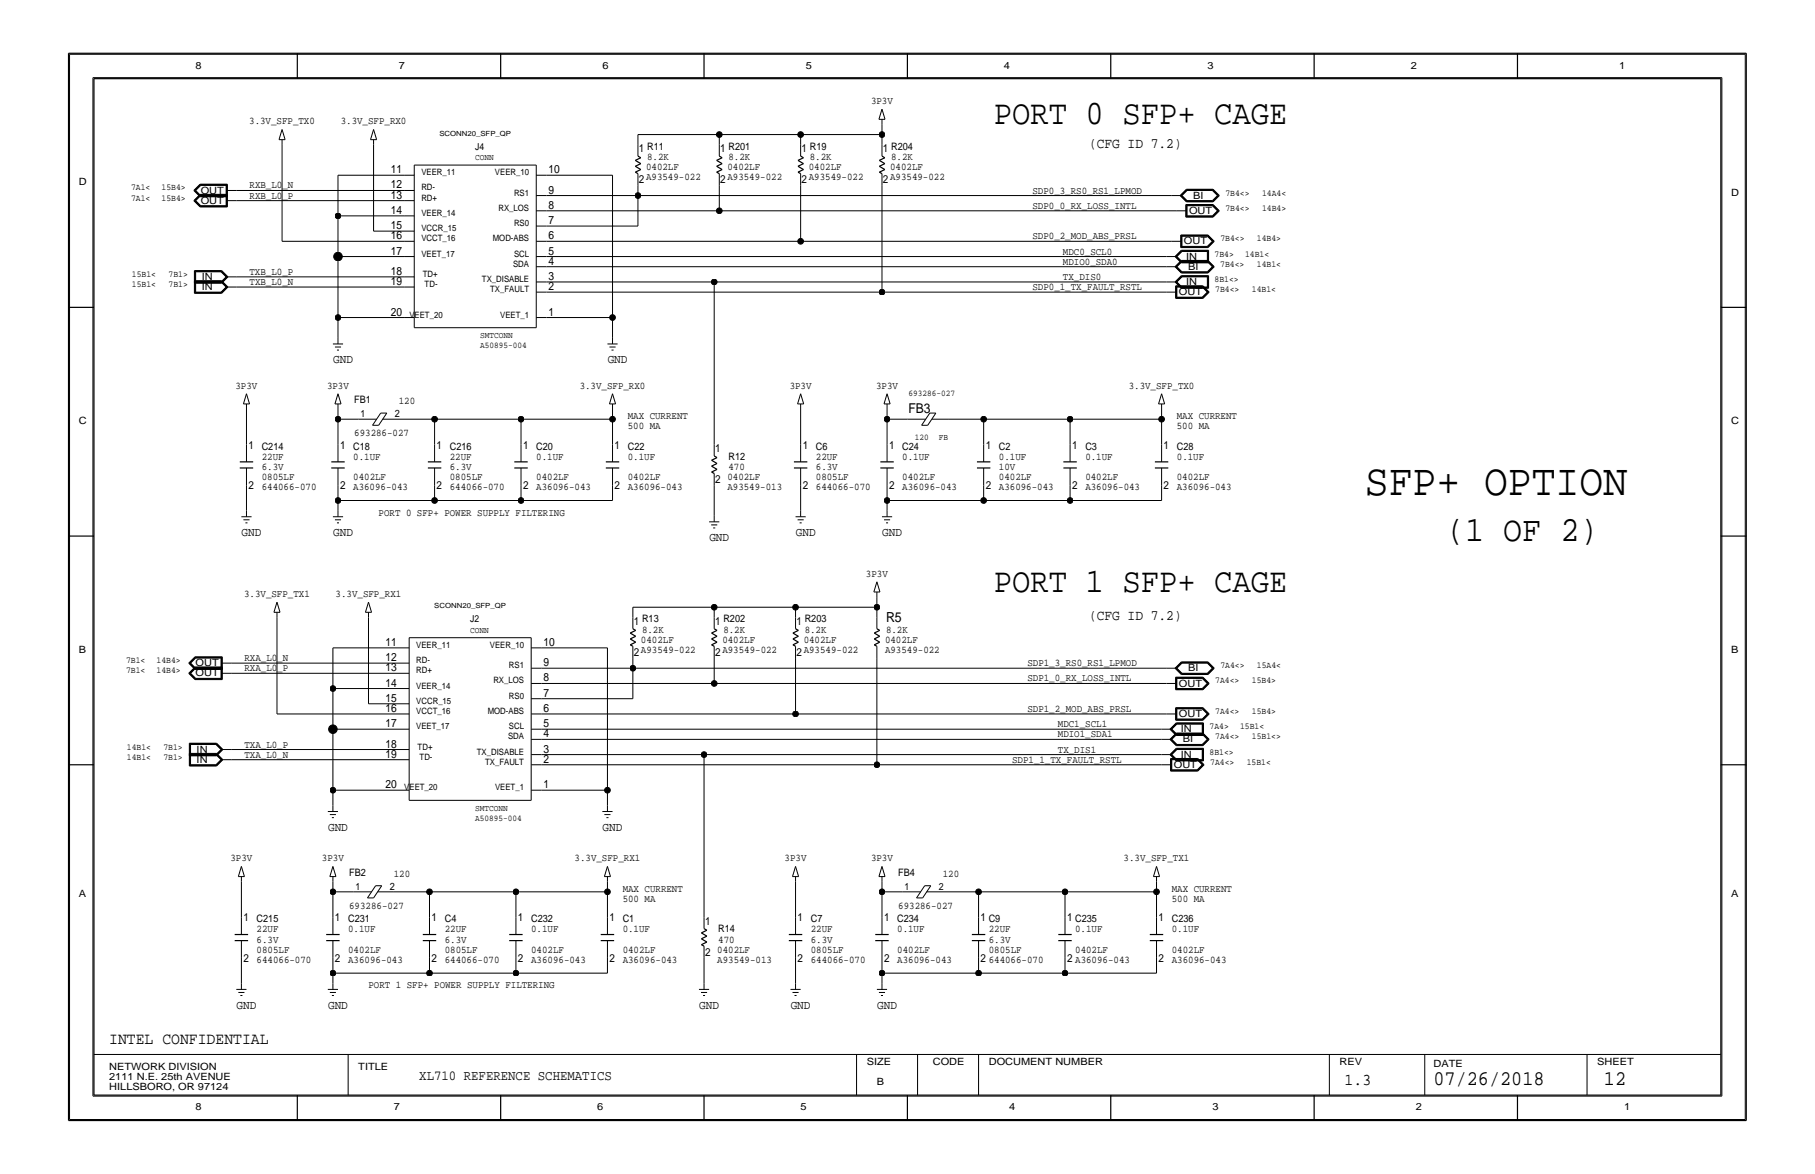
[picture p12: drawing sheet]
<svg xmlns="http://www.w3.org/2000/svg" width="432mm" height="279mm" viewBox="0 0 432 279" stroke-linecap="round" stroke-linejoin="round" font-family="sans-serif">
<g fill="none" stroke="#000" stroke-width=".24">
<path d="M16.5 12.9v253.5zM16.5 12.9h398.7zM22.1 18.5v242.4zM22.1 18.5h387.5zM409.6 18.5v242.4zM415.2 12.9v253.5zM66.4 33.2h1.4zM67.1 30.8l-.7 2.4zM67.1 34.4v23zM67.1 30.8l.7 2.4zM67.1 33.2v1.2zM88.2 33.2h1.4z"/>
<path d="M88.9 30.8l-.7 2.4zM88.9 34.4v20.6zM88.9 30.8l.7 2.4zM88.9 33.2v1.2zM98.6 39.3v38.7zM98.6 39.3h29zM127.6 39.3v38.7zM151.8 32v2.4zM151.8 32h19.3zM151.8 34.4v2.8zM171.1 32h19.4zM171.1 32v2.4z"/>
<path d="M171.1 34.4v2.8zM190.5 32h19.3zM190.5 32v2.4zM190.5 34.4v2.8zM209.1 28.4h1.5zM209.8 26l-.7 2.4zM209.8 29.6v2.4zM209.8 32v2.4zM209.8 26l.8 2.4zM209.8 28.4v1.2zM209.8 34.4v2.8zM46.1 47.8l1.5-1.5z"/>
<path d="M46.1 45.3l1.5-1.5zM46.1 47.8l1.5 1.5zM46.1 45.3l1.5 1.5zM46.3 47.8l1.4-1.5zM46.3 45.3l1.4-1.4zM46.3 47.8l1.4 1.4zM46.3 45.3l1.4 1.4zM46.4 47.8l1.3 1.3zM46.4 45.3l1.3 1.3zM46.4 47.8l1.3-1.4zM46.4 45.3l1.3-1.3zM46.5 47.8l1.3 1.2z"/>
<path d="M46.5 45.3l1.3 1.2zM46.5 47.8l1.3-1.3zM46.5 45.3l1.3-1.2zM47.6 46.3h6.5zM47.6 43.8h6.5zM47.6 49.3h6.5zM47.6 46.8h6.5zM47.7 49.2h6.3zM47.7 46.7h6.3zM47.7 46.3h6.3zM47.7 43.9h6.3zM47.7 46.4h6.2z"/>
<path d="M47.7 44h6.2zM47.7 49.1h6.2zM47.7 46.6h6.2zM47.8 49h6zM47.8 46.5h6zM47.8 44.1h6zM53.8 46.5v2.5zM53.8 44.1v2.4zM53.8 47.8h2.4zM53.8 45.3h2.4zM53.9 46.4v2.7zM53.9 44v2.6z"/>
<path d="M54 46.3v2.9zM54 43.9v2.8zM54.1 46.3v3zM54.1 43.8v3zM56.2 47.8h39.9zM56.2 45.3h39.9zM67.1 57.4h29zM80.4 41.7h15.7zM80.4 41.7v9.7zM80.4 51.4v9.7zM80.4 51.4h15.7zM88.9 55h7.2z"/>
<path d="M96.1 41.7h2.5zM96.1 45.3h2.5zM96.1 47.8h2.5zM96.1 51.4h2.5zM96.1 55h2.5zM96.1 57.4h2.5zM127.6 50.2h2.4zM127.6 46.5h2.4zM127.6 41.7h2.4zM127.6 53.8h2.4zM127.6 57.4h2.4zM130 57.4h60.5z"/>
<path d="M130 50.2h41.1zM130 46.5h21.8zM130 53.8h21.8zM130 41.7h15.7zM145.7 41.7v33.9zM151.8 46.5h127zM151.8 44.1v2.4zM151.8 46.5v7.3zM151.8 41.3v2.8zM171.1 44.1v6.1zM171.1 41.3v2.8zM171.1 50.2h108.9z"/>
<path d="M190.5 57.4h88.3zM190.5 44.1v13.3zM190.5 41.3v2.8zM209.8 44.1v25.4zM209.8 41.3v2.8zM278.8 46.5h2.4zM278.8 57.4h2.4zM280 50.2h2.4zM280.8 46.5l1.5-1.5zM280.8 46.5l1.5 1.5zM280.9 46.5l1.4-1.4zM280.9 58.9h6.5z"/>
<path d="M280.9 55.9v3zM280.9 46.5l1.4 1.4zM280.9 55.9h6.5zM281 56h6.3zM281 56v2.8zM281 58.8h6.3zM281 46.5l1.4 1.3zM281 46.5l1.4-1.3zM281 59.6h6.5zM281.1 59.7h6.3zM281.1 56.1v2.6zM281.1 58.7h6.2z"/>
<path d="M281.1 56.1h6.2zM281.1 59.8h6.2zM281.2 46.5l1.2 1.3zM281.2 56.2h6zM281.2 46.5l1.2-1.2zM281.2 59.8h6zM281.2 56.2v2.4zM281.2 58.6h6zM282.1 51.7h6.5zM282.1 48.7v3zM282.1 48.7h6.5zM282.2 48.8h6.3z"/>
<path d="M282.2 48.8v2.8zM282.2 51.6h6.3zM282.3 45h6.3zM282.3 48h6.3zM282.3 47.9h6.2zM282.3 48.9v2.6zM282.3 51.5h6.2zM282.3 48.9h6.2zM282.3 45.1h6.2zM282.4 47.8h6.1zM282.4 45.2h6.1zM282.4 45.3h6z"/>
<path d="M282.4 49h6zM282.4 47.8h6zM282.4 49v2.4zM282.4 51.4h6zM287.2 56.2l1.2 1.2zM287.2 59.8v2.5zM287.2 58.6l1.2-1.2zM287.3 56.1l1.3 1.3zM287.3 58.7l1.3-1.3zM287.3 59.8v2.6zM287.3 58.8l1.4-1.4zM287.3 56l1.4 1.4z"/>
<path d="M287.4 58.9l1.5-1.5zM287.4 55.9l1.5 1.5zM287.4 59.7v2.8zM287.5 59.6v3zM288.4 45.3l1.3 1.2zM288.4 49l1.3 1.2zM288.4 47.8l1.3-1.3zM288.4 51.4l1.3-1.2zM288.5 45.2l1.3 1.3zM288.5 48.9l1.3 1.3zM288.5 47.8l1.3-1.3zM288.5 51.5l1.3-1.3z"/>
<path d="M288.5 47.9l1.4-1.4zM288.5 51.6l1.4-1.4zM288.5 45.1l1.4 1.4zM288.5 48.8l1.4 1.4zM288.6 48l1.5-1.5zM288.6 51.7l1.5-1.5zM288.6 45l1.5 1.5zM288.6 48.7l1.5 1.5zM46.3 66.8v3zM46.3 69.8h6.4zM46.3 64.4v3zM46.3 67.4h6.4z"/>
<path d="M46.3 66.8h6.4zM46.3 64.4h6.4zM46.3 66.9h6.4zM46.3 64.5h6.4zM46.3 66.9v2.8zM46.3 69.7h6.4zM46.3 64.5v2.8zM46.3 67.3h6.4zM46.4 67v2.6zM46.4 69.6h6.2zM46.4 64.6v2.6zM46.4 67.2h6.2z"/>
<path d="M46.4 67h6.2zM46.4 64.6h6.2zM46.5 67.1h6.1zM46.5 64.7h6.1zM46.5 67.1v2.4zM46.5 69.5h6.1zM46.5 64.7v2.4zM52.6 67.1l1.2 1.2zM52.6 64.7l1.2 1.2zM52.6 69.5l1.2-1.2zM52.6 67.1l1.2-1.2zM52.6 67l1.3 1.3z"/>
<path d="M52.6 64.6l1.3 1.3zM52.6 69.6l1.3-1.3zM52.6 67.2l1.3-1.3zM52.7 66.9l1.4 1.4zM52.7 64.5l1.4 1.4zM52.7 69.8l1.5-1.5zM52.7 67.4l1.5-1.5zM52.7 66.8l1.5 1.5zM52.7 64.4l1.5 1.5zM53.8 68.3h2.4zM53.8 65.9h2.4zM54.1 68.3l-1.4 1.4z"/>
<path d="M54.1 65.9l-1.4 1.4zM56.2 65.9h39.9zM56.2 68.3h39.9zM80.4 61.1v14.5zM80.4 75.6h15.7zM80.4 75.6v4.8zM80.4 61.1h15.7zM96.1 61.1h2.5zM96.1 65.9h2.5zM96.1 68.3h2.5zM96.1 75.6h2.5zM98.6 78h29z"/>
<path d="M127.6 61.1h2.4zM127.6 63.5h2.4zM127.6 67.1h2.4zM127.6 69.5h2.4zM127.6 75.6h2.4zM130 63.5h147.6zM130 67.1h39.9zM130 61.1h147.6zM130 69.5h79.8zM130 75.6h15.7zM145.7 75.6v4.8zM169.9 67.1h107.7z"/>
<path d="M169.9 67.1v38.7zM209.8 69.5h67.8zM277.6 69.5h2.4zM277.6 63.5h2.4zM277.6 61.1h2.4zM277.6 67.1h2.4zM279.5 63.5l1.5-1.5zM279.5 61.1l1.5-1.5zM279.5 67.1l1.5-1.5zM279.5 63.5l1.5 1.5zM279.5 61.1l1.5 1.5zM279.5 67.1l1.5 1.5z"/>
<path d="M279.7 71h6.5zM279.7 68v3zM279.7 63.5l1.4-1.4zM279.7 61.1l1.4-1.4zM279.7 67.1l1.4-1.4zM279.7 63.5l1.4 1.4zM279.7 61.1l1.4 1.4zM279.7 67.1l1.4 1.4zM279.7 68h6.5zM279.8 68.1h6.3zM279.8 68.1v2.8zM279.8 70.9h6.3z"/>
<path d="M279.8 63.5l1.3 1.3zM279.8 61.1l1.3 1.3zM279.8 67.1l1.3 1.3zM279.8 63.5l1.3-1.3zM279.8 61.1l1.3-1.3zM279.8 67.1l1.3-1.3zM279.9 68.2v2.6zM279.9 70.8h6.2zM279.9 68.2h6.2zM280 63.5l1.2 1.2zM280 61.1l1.2 1.2zM280 67.1l1.2 1.2z"/>
<path d="M280 68.3h6zM280 68.3v2.4zM280 70.7h6zM280 63.5l1.2-1.2zM280 61.1l1.2-1.3zM280 67.1l1.2-1.2zM281 62h6.4zM281 65h6.4zM281 65.6h6.5zM281 62.6h6.5zM281 68.6h6.5zM281.1 62.5h6.3z"/>
<path d="M281.1 68.5h6.3zM281.1 64.9h6.2zM281.1 65.7h6.3zM281.1 62.1h6.2zM281.1 64.8h6.2zM281.1 65.8h6.2zM281.1 62.2h6.2zM281.1 62.4h6.2zM281.1 68.4h6.2zM281.2 62.3h6zM281.2 68.3h6zM281.2 64.7h6z"/>
<path d="M281.2 65.9h6zM286 68.3l1.2 1.2zM286 70.7l1.2-1.2zM286.1 68.2l1.3 1.3zM286.1 70.8l1.3-1.3zM286.1 70.9l1.4-1.4zM286.1 68.1l1.4 1.4zM286.2 71l1.5-1.5zM286.2 68l1.5 1.5zM287.2 62.3l1.2 1.2zM287.2 64.7l1.2-1.2zM287.2 65.9v2.4z"/>
<path d="M287.3 62.2l1.3 1.3zM287.3 64.8l1.3-1.3zM287.3 64.9l1.4-1.4zM287.3 65.8v2.6zM287.3 62.1l1.4 1.4zM287.4 65l1.5-1.5zM287.4 62l1.5 1.5zM287.4 65.7v2.8zM287.5 65.6v3zM57.9 96.1h1.5zM58.6 93.7l-.7 2.4zM58.6 97.3v8.5z"/>
<path d="M58.6 93.7l.8 2.4zM58.6 96.1v1.2zM79.2 81.9h2.4zM79.7 82.6h1.4zM79.7 96.1h1.4zM80.2 83.3h.5zM80.4 93.7l-.7 2.4zM80.4 99.8v6zM80.4 97.3v2.5zM80.4 99.8h4.8zM80.4 80.4v1.5zM80.4 93.7l.7 2.4z"/>
<path d="M80.4 96.1v1.2zM85.2 99.8h4.4zM90.6 98.3h1.4zM90.6 98.3l-2 2.9zM91.1 99.8h3.8zM92 98.3l-1.9 2.9zM94.9 99.8h8.5zM103.4 99.8h20.6zM103.4 99.8v6zM124 99.8v6zM124 99.8h21.7zM144.5 81.9h2.4z"/>
<path d="M145 82.6h1.4zM145 96.1h1.4zM145.5 83.3h.5zM145.7 93.7l-.7 2.4zM145.7 97.3v2.5zM145.7 99.8v6zM145.7 80.4v1.5zM145.7 93.7l.7 2.4zM145.7 96.1v1.2zM189.8 96.1h1.4zM190.5 93.7l-.7 2.4zM190.5 97.3v8.5z"/>
<path d="M190.5 93.7l.7 2.4zM190.5 96.1v1.2zM210.3 96.1h1.5zM211 93.7l-.7 2.4zM211 99.8v6zM211 97.3v2.5zM211 99.8h4.9zM211 93.7l.8 2.4zM211 96.1v1.2zM215.9 99.8h4.3zM221.2 98.3h1.4zM221.2 98.3l-1.9 2.9z"/>
<path d="M221.7 99.8h3.9zM222.6 98.3l-1.9 2.9zM225.6 99.8h8.4zM234 99.8h20.6zM234 99.8v6zM254.6 99.8v6zM254.6 99.8h21.8zM275.6 96.1h1.5zM276.4 93.7l-.8 2.4zM276.4 99.8v6zM276.4 97.3v2.5zM276.4 93.7l.7 2.4z"/>
<path d="M276.4 96.1v1.2zM58.6 115.5v6zM58.6 111.4v4.1zM58.6 105.8v4.1zM80.4 119.1h23zM80.4 115.5v3.6zM80.4 119.1v2.4zM80.4 111.4v4.1zM80.4 105.8v4.1zM88.6 101.2h1.5zM103.4 119.1h20.6zM103.4 115.5v3.6z"/>
<path d="M103.4 111.4v4.1zM103.4 105.8v4.1zM124 115.5v3.6zM124 111.4v4.1zM124 105.8v4.1zM124 119.1h21.7zM145.7 115.5v3.6zM145.7 111.4v4.1zM145.7 105.8v4.1zM169.9 115.5v7.2zM169.9 112.7v2.8zM169.9 105.8v2.7z"/>
<path d="M190.5 115.5v6zM190.5 111.4v4.1zM190.5 105.8v4.1zM211 119.1h23zM211 115.5v3.6zM211 119.1v2.4zM211 111.4v4.1zM211 105.8v4.1zM219.3 101.2h1.4zM234 119.1h20.6zM234 115.5v3.6zM234 111.4v4.1z"/>
<path d="M234 105.8v4.1zM254.6 115.5v3.6zM254.6 111.4v4.1zM254.6 105.8v4.1zM254.6 119.1h21.8zM276.4 115.5v3.6zM276.4 111.4v4.1zM276.4 105.8v4.1zM57.4 123h2.4zM57.9 123.7h1.5zM58.4 124.4h.5zM58.6 121.5v1.5z"/>
<path d="M79.2 123h2.4zM79.7 123.7h1.4zM80.2 124.4h.5zM80.4 121.5v1.5zM168.7 124.2h2.4zM169.2 124.9h1.4zM169.7 125.6h.5zM169.9 122.7v1.5zM189.3 123h2.4zM189.8 123.7h1.4zM190.2 124.4h.5zM190.5 121.5v1.5z"/>
<path d="M208.6 138.5l-.7 2.4zM208.6 138.5l.7 2.4zM209.8 123h2.4zM210.3 123.7h1.5zM210.8 124.4h.5zM211 121.5v1.5zM44.9 157.8l1.5-1.5zM44.9 157.8l1.5 1.5zM45 157.8l1.4 1.4zM45.2 157.8l1.3 1.3zM45.2 157.8l1.3-1.3zM45.3 157.8l1.2 1.2z"/>
<path d="M45.3 157.8l1.2-1.2zM46.4 158.7h6.5zM46.4 156.3h6.5zM46.4 159.3h6.5zM46.4 159.2h6.4zM46.4 156.4l-1.4 1.4zM46.4 158.8h6.4zM46.4 156.4h6.4zM46.5 158.9h6.2zM46.5 156.5h6.2zM46.5 159.1h6.2zM46.5 159h6.1z"/>
<path d="M46.5 156.6h6.1zM52.6 159v2.4zM52.6 156.6v2.4zM52.6 157.8h2.4zM52.7 158.9v2.6zM52.7 156.5v2.6zM52.8 158.8v2.8zM52.8 156.4v2.8zM52.9 158.7v3zM52.9 156.3v3zM55 157.8h39.9zM65.2 145.7h1.4z"/>
<path d="M65.9 143.3l-.7 2.4zM65.9 146.9v23zM65.9 143.3l.7 2.4zM65.9 145.7v1.2zM79.2 154.2h15.7zM79.2 154.2v9.7zM86.9 145.7h1.5zM87.7 143.3l-.8 2.4zM87.7 146.9v20.6zM87.7 143.3l.7 2.4zM87.7 145.7v1.2zM94.9 154.2h2.4z"/>
<path d="M94.9 157.8h2.4zM97.3 151.8v38.7zM97.3 151.8h29.1zM126.4 151.8v38.7zM126.4 159h2.4zM126.4 154.2h2.4zM128.8 159h21.8zM128.8 154.2h15.7zM144.5 154.2v33.9zM150.6 144.5v2.4zM150.6 144.5h19.3zM150.6 159h127z"/>
<path d="M150.6 156.6v2.4zM150.6 159v7.3zM150.6 153.8v2.8zM150.6 146.9v2.7zM169.9 144.5h19.4zM169.9 144.5v2.4zM169.9 156.6v6.1zM169.9 153.8v2.8zM169.9 146.9v2.7zM189.3 144.5h19.3zM189.3 144.5v2.4zM189.3 156.6v13.3z"/>
<path d="M189.3 153.8v2.8zM189.3 146.9v2.7zM207.9 140.9h1.4zM208.6 144.5v2.4zM208.6 142.1v2.4zM208.6 156.6v25.4zM208.6 153.8v2.8zM208.6 146.9v2.7zM208.6 140.9v1.2zM277.6 159h2.4zM279.5 159l1.5-1.5zM279.5 159l1.5 1.5z"/>
<path d="M279.7 159l1.4-1.4zM279.7 159l1.4 1.4zM279.8 159l1.3 1.3zM279.8 159l1.3-1.3zM280 159l1.2 1.2zM280 159l1.2-1.2zM281 157.5h6.4zM281.1 157.6h6.2zM281.1 157.7h6.2zM281.2 157.8h6zM287.2 157.8l1.2 1.2zM287.3 157.7l1.3 1.3z"/>
<path d="M287.3 157.6l1.4 1.4zM287.4 157.5l1.5 1.5zM44.9 160.2l1.5-1.5zM44.9 160.2l1.5 1.5zM45 176.9v3zM45 179.9h6.5zM45 179.3v3zM45 160.2l1.4-1.4zM45 176.9h6.5zM45 179.3h6.5zM45 160.2l1.4 1.4zM45.1 177h6.4z"/>
<path d="M45.1 179.4h6.4zM45.1 177v2.8zM45.1 179.8h6.4zM45.1 179.4v2.8zM45.2 160.2l1.3 1.3zM45.2 160.2l1.3-1.3zM45.2 177.1v2.6zM45.2 179.7h6.2zM45.2 179.5v2.6zM45.2 177.1h6.2zM45.2 179.5h6.2zM45.3 160.2l1.2 1.2z"/>
<path d="M45.3 177.2h6.1zM45.3 179.6h6.1zM45.3 177.2v2.4zM45.3 179.6v2.4zM45.3 160.2l1.2-1.2zM46.4 161.7h6.5zM46.4 161.6h6.4zM46.5 161.5h6.2zM46.5 161.4h6.1zM51.4 177.2l1.2 1.2zM51.4 179.6l1.2 1.2zM51.4 179.6l1.2-1.2z"/>
<path d="M51.4 177.1l1.3 1.3zM51.4 179.5l1.3 1.3zM51.4 179.7l1.3-1.3zM51.5 179.8l1.4-1.4zM51.5 177l1.4 1.4zM51.5 179.4l1.4 1.4zM51.5 179.9l1.5-1.5zM51.5 176.9l1.5 1.5zM51.5 179.3l1.5 1.5zM52.6 178.4h2.4zM52.6 160.2h2.4zM55 178.4h39.9z"/>
<path d="M55 160.2h39.9zM65.9 169.9h29zM79.2 163.9v9.6zM79.2 173.5v14.6zM79.2 163.9h15.7zM79.2 173.5h15.7zM87.7 167.5h7.2zM94.9 160.2h2.4zM94.9 163.9h2.4zM94.9 167.5h2.4zM94.9 169.9h2.4zM94.9 173.5h2.4z"/>
<path d="M94.9 178.4h2.4zM126.4 162.7h2.4zM126.4 166.3h2.4zM126.4 169.9h2.4zM126.4 173.5h2.4zM126.4 176h2.4zM126.4 179.6h2.4zM128.8 169.9h60.5zM128.8 166.3h21.8zM128.8 162.7h41.1zM128.8 173.5h147.6zM128.8 176h147.6z"/>
<path d="M128.8 179.6h38.7zM167.5 179.6h108.9zM167.5 179.6v38.7zM169.9 162.7h107.7zM189.3 169.9h88.3zM276.4 173.5h2.4zM276.4 176h2.4zM276.4 179.6h2.4zM277.6 162.7h2.4zM277.6 169.9h2.4zM278.3 173.5l1.5-1.5zM278.3 176l1.5-1.5z"/>
<path d="M278.3 179.6l1.5-1.5zM278.3 173.5l1.5 1.5zM278.3 176l1.5 1.5zM278.3 179.6l1.5 1.5zM278.5 173.5l1.4-1.4zM278.5 176l1.4-1.4zM278.5 179.6l1.4-1.4zM278.5 173.5l1.4 1.4zM278.5 176l1.4 1.4zM278.5 179.6l1.4 1.4zM278.6 173.5l1.3 1.3zM278.6 176l1.3 1.3z"/>
<path d="M278.6 179.6l1.3 1.3zM278.6 173.5l1.3-1.3zM278.6 176l1.3-1.3zM278.6 179.6l1.3-1.3zM278.8 173.5l1.2 1.3zM278.8 176l1.2 1.2zM278.8 179.6l1.2 1.2zM278.8 173.5l1.2-1.2zM278.8 176l1.2-1.2zM278.8 179.6l1.2-1.2zM279.7 164.2h6.5zM279.7 161.2v3z"/>
<path d="M279.7 171.4h6.5zM279.7 168.4v3zM279.7 161.2h6.5zM279.7 168.4h6.5zM279.8 161.3h6.3zM279.8 168.5h6.3zM279.8 161.3v2.8zM279.8 164.1h6.3zM279.8 168.5v2.8zM279.8 171.3h6.3zM279.8 174.5h6.4zM279.8 172h6.5z"/>
<path d="M279.8 177.5h6.4zM279.8 178.1h6.5zM279.8 175h6.5zM279.9 174.9h6.3zM279.9 172.1h6.3zM279.9 177.4h6.2zM279.9 178.2h6.3zM279.9 161.4v2.6zM279.9 164h6.2zM279.9 168.6v2.6zM279.9 171.2h6.2zM279.9 161.4h6.2z"/>
<path d="M279.9 168.6h6.2zM279.9 174.6h6.2zM279.9 172.2h6.2zM279.9 177.3h6.2zM279.9 178.3h6.2zM279.9 174.7h6.2zM279.9 174.8h6.2zM280 174.8h6zM280 161.4h6zM280 168.7h6zM280 172.3h6zM280 177.2h6z"/>
<path d="M280 178.4h6zM280 161.4v2.5zM280 163.9h6zM280 168.7v2.4zM280 171.1h6zM281 160.5h6.4zM281.1 160.4h6.2zM281.1 160.3h6.2zM281.2 160.2h6zM286 174.8l1.2 1.2zM286 161.4l1.2 1.3zM286 168.7l1.2 1.2z"/>
<path d="M286 172.3v2.5zM286 177.2l1.2-1.2zM286 178.4v2.4zM286 163.9l1.2-1.2zM286 171.1l1.2-1.2zM286.1 174.7l1.3 1.3zM286.1 161.4l1.3 1.3zM286.1 168.6l1.3 1.3zM286.1 177.3l1.3-1.3zM286.1 164l1.3-1.3zM286.1 171.2l1.3-1.3zM286.1 172.2v2.6z"/>
<path d="M286.1 177.4l1.4-1.4zM286.1 178.3v2.6zM286.1 164.1l1.4-1.4zM286.1 171.3l1.4-1.4zM286.1 174.6l1.4 1.4zM286.1 161.3l1.4 1.4zM286.1 168.5l1.4 1.4zM286.2 177.5l1.5-1.5zM286.2 164.2l1.5-1.5zM286.2 171.4l1.5-1.5zM286.2 174.5l1.5 1.5zM286.2 161.2l1.5 1.5z"/>
<path d="M286.2 168.4l1.5 1.5zM286.2 172.1v2.8zM286.2 178.2v2.8zM286.3 172v3zM286.3 178.1v3zM287.2 160.2l1.2-1.2zM287.3 160.3l1.3-1.3zM287.3 160.4l1.4-1.4zM287.4 160.5l1.5-1.5zM45 182.3h6.5zM45.1 182.2h6.4zM45.2 182.1h6.2z"/>
<path d="M45.3 182h6.1zM51.4 182l1.2-1.2zM51.4 182.1l1.3-1.3zM51.5 182.2l1.4-1.4zM51.5 182.3l1.5-1.5zM52.6 180.8h2.4zM55 180.8h39.9zM78 193.1h2.4zM78.5 193.9h1.4zM79 194.6h.4zM79.2 188.1h15.7zM79.2 188.1v3.6z"/>
<path d="M79.2 191.7v1.4zM94.9 180.8h2.4zM94.9 188.1h2.4zM97.3 190.5h29.1zM126.4 182h2.4zM126.4 188.1h2.4zM128.8 182h79.8zM128.8 188.1h15.7zM143.3 193.1h2.4zM143.8 193.9h1.4zM144.3 194.6h.5zM144.5 188.1v3.6z"/>
<path d="M144.5 191.7v1.4zM208.6 182h67.8zM276.4 182h2.4zM278.5 183.5h6.5zM278.5 180.5v3zM278.5 180.5h6.5zM278.6 180.6h6.3zM278.6 180.6v2.8zM278.6 183.4h6.3zM278.7 180.7v2.6zM278.7 183.3h6.2zM278.7 180.7h6.2z"/>
<path d="M278.8 180.8h6zM278.8 180.8v2.4zM278.8 183.2h6zM279.8 181.1h6.5zM279.9 181h6.3zM279.9 180.9h6.2zM280 180.8h6zM284.8 180.8l1.2 1.2zM284.8 183.2l1.2-1.2zM284.9 180.7l1.3 1.3zM284.9 183.3l1.3-1.3zM284.9 183.4l1.4-1.4z"/>
<path d="M284.9 180.6l1.4 1.4zM285 183.5l1.5-1.5zM285 180.5l1.5 1.5zM56.7 208.6h1.5zM57.4 206.2l-.7 2.4zM57.4 209.8v8.5zM57.4 218.3v4.1zM57.4 206.2l.8 2.4zM57.4 208.6v1.2zM78.5 208.6h1.4zM79.2 206.2l-.7 2.4zM79.2 212.2v6.1z"/>
<path d="M79.2 212.2h4.8zM79.2 209.8v2.4zM79.2 218.3v4.1zM79.2 206.2l.7 2.4zM79.2 208.6v1.2zM84 212.2h4.4zM87.4 213.7h1.5zM89.4 210.8h1.4zM89.4 210.8l-2 2.9zM89.8 212.2h3.9zM90.8 210.8l-1.9 2.9zM93.7 212.2h8.5z"/>
<path d="M102.2 212.2h20.5zM102.2 212.2v6.1zM102.2 218.3v4.1zM122.7 212.2v6.1zM122.7 218.3v4.1zM122.7 212.2h21.8zM143.8 208.6h1.4zM144.5 206.2l-.7 2.4zM144.5 212.2v6.1zM144.5 209.8v2.4zM144.5 218.3v4.1zM144.5 206.2l.7 2.4z"/>
<path d="M144.5 208.6v1.2zM167.5 218.3v2.7zM188.5 208.6h1.5zM189.3 206.2l-.8 2.4zM189.3 209.8v8.5zM189.3 218.3v4.1zM189.3 206.2l.7 2.4zM189.3 208.6v1.2zM209.1 208.6h1.5zM209.8 206.2l-.7 2.4zM209.8 212.2v6.1zM209.8 212.2h4.9z"/>
<path d="M209.8 209.8v2.4zM209.8 218.3v4.1zM209.8 206.2l.8 2.4zM209.8 208.6v1.2zM214.7 212.2h4.3zM218.1 213.7h1.4zM220 210.8h1.4zM220 210.8l-1.9 2.9zM220.5 212.2h3.8zM221.4 210.8l-1.9 2.9zM224.3 212.2h8.5zM232.8 212.2h20.6z"/>
<path d="M232.8 212.2v6.1zM232.8 218.3v4.1zM253.4 212.2v6.1zM253.4 218.3v4.1zM253.4 212.2h21.7zM274.4 208.6h1.5zM275.1 206.2l-.7 2.4zM275.1 212.2v6.1zM275.1 209.8v2.4zM275.1 206.2l.8 2.4zM275.1 208.6v1.2zM275.1 218.3v4.1z"/>
<path d="M56.2 235.5h2.4zM56.7 236.2h1.5zM57.2 236.9h.5zM57.4 228v6zM57.4 234v1.5zM57.4 223.9v4.1zM78 235.5h2.4zM78.5 236.2h1.4zM79 236.9h.4zM79.2 231.6h23zM79.2 228v3.6zM79.2 231.6v2.4z"/>
<path d="M79.2 234v1.5zM79.2 223.9v4.1zM102.2 231.6h20.5zM102.2 228v3.6zM102.2 223.9v4.1zM122.7 228v3.6zM122.7 223.9v4.1zM122.7 231.6h21.8zM144.5 228v3.6zM144.5 223.9v4.1zM166.3 235.5h2.4zM166.8 236.2h1.4z"/>
<path d="M167.3 236.9h.4zM167.5 228v6zM167.5 234v1.5zM167.5 225.2v2.8zM188.1 235.5h2.4zM188.5 236.2h1.5zM189 236.9h.5zM189.3 228v6zM189.3 223.9v4.1zM189.3 234v1.5zM208.6 235.5h2.4zM209.1 236.2h1.5z"/>
<path d="M209.6 236.9h.5zM209.8 231.6h23zM209.8 228v3.6zM209.8 231.6v2.4zM209.8 223.9v4.1zM209.8 234v1.5zM232.8 231.6h20.6zM232.8 228v3.6zM232.8 223.9v4.1zM253.4 228v3.6zM253.4 223.9v4.1zM253.4 231.6h21.7z"/>
<path d="M275.1 228v3.6zM275.1 223.9v4.1zM22.4 251h387zM82.8 251v9.6zM203.8 251v9.6zM218.3 251v9.6zM232.8 251v9.6zM316.3 251v9.6zM339 251v9.6zM377.6 251v9.6zM16.5 266.4h398.7zM22.1 260.9h387.5z"/>
</g>
<g fill="#000" stroke="#000" stroke-width=".24">
<circle cx="171.1" cy="32" r=".68"/>
<circle cx="190.5" cy="32" r=".68"/>
<circle cx="209.8" cy="32" r=".68"/>
<circle cx="80.4" cy="51.4" r=".68"/>
<circle cx="151.8" cy="46.5" r=".68"/>
<circle cx="171.1" cy="50.2" r=".68"/>
<circle cx="190.5" cy="57.4" r=".68"/>
<circle cx="80.4" cy="75.6" r=".68"/>
<circle cx="80.4" cy="61.1" r="1.02"/>
<circle cx="145.7" cy="75.6" r=".68"/>
<circle cx="169.9" cy="67.1" r=".68"/>
<circle cx="209.8" cy="69.5" r=".68"/>
<circle cx="80.4" cy="99.8" r=".68"/>
<circle cx="103.4" cy="99.8" r=".68"/>
<circle cx="124" cy="99.8" r=".68"/>
<circle cx="145.7" cy="99.8" r=".68"/>
<circle cx="211" cy="99.8" r=".68"/>
<circle cx="234" cy="99.8" r=".68"/>
<circle cx="254.6" cy="99.8" r=".68"/>
<circle cx="276.4" cy="99.8" r=".68"/>
<circle cx="80.4" cy="119.1" r=".68"/>
<circle cx="103.4" cy="119.1" r=".68"/>
<circle cx="124" cy="119.1" r=".68"/>
<circle cx="211" cy="119.1" r=".68"/>
<circle cx="234" cy="119.1" r=".68"/>
<circle cx="254.6" cy="119.1" r=".68"/>
<circle cx="150.6" cy="159" r=".68"/>
<circle cx="169.9" cy="144.5" r=".68"/>
<circle cx="189.3" cy="144.5" r=".68"/>
<circle cx="208.6" cy="144.5" r=".68"/>
<circle cx="79.2" cy="163.9" r=".68"/>
<circle cx="79.2" cy="173.5" r="1.02"/>
<circle cx="167.5" cy="179.6" r=".68"/>
<circle cx="169.9" cy="162.7" r=".68"/>
<circle cx="189.3" cy="169.9" r=".68"/>
<circle cx="79.2" cy="188.1" r=".68"/>
<circle cx="144.5" cy="188.1" r=".68"/>
<circle cx="208.6" cy="182" r=".68"/>
<circle cx="79.2" cy="212.2" r=".68"/>
<circle cx="102.2" cy="212.2" r=".68"/>
<circle cx="122.7" cy="212.2" r=".68"/>
<circle cx="144.5" cy="212.2" r=".68"/>
<circle cx="209.8" cy="212.2" r=".68"/>
<circle cx="232.8" cy="212.2" r=".68"/>
<circle cx="253.4" cy="212.2" r=".68"/>
<circle cx="275.1" cy="212.2" r=".68"/>
<circle cx="79.2" cy="231.6" r=".68"/>
<circle cx="102.2" cy="231.6" r=".68"/>
<circle cx="122.7" cy="231.6" r=".68"/>
<circle cx="209.8" cy="231.6" r=".68"/>
<circle cx="232.8" cy="231.6" r=".68"/>
<circle cx="253.4" cy="231.6" r=".68"/>
</g>
<g fill="none" stroke="#000" stroke-width=".29">
<path d="M16.3 12.7h399.1zM16.3 12.7v254zM22.4 18.7h387zM22.4 18.7v241.9zM70.7 12.7v6zM119.1 12.7v6zM167.5 12.7v6zM215.9 12.7v6zM264.3 12.7v6zM312.6 12.7v6zM361 12.7v6zM409.4 18.7v241.9z"/>
<path d="M415.4 12.7v254zM151.1 39.6l1.3 .7zM151.1 39.6l1.3-.7zM151.1 38.2l1.3-.7zM151.1 38.2l1.3 .7zM151.8 37.2l.6 .3zM170.5 39.6l1.3 .7zM170.5 39.6l1.3-.7zM170.5 38.2l1.3-.7zM170.5 38.2l1.3 .7zM171.1 37.2l.7 .3zM189.8 39.6l1.4 .7z"/>
<path d="M189.8 39.6l1.4-.7zM189.8 38.2l1.4-.7zM189.8 38.2l1.4 .7zM190.5 37.2l.7 .3zM209.2 39.6l1.3 .7zM209.2 39.6l1.3-.7zM209.2 38.2l1.3-.7zM209.2 38.2l1.3 .7zM209.8 37.2l.7 .3zM151.1 41l.7 .3zM151.1 41l1.3-.7zM170.5 41l.6 .3z"/>
<path d="M170.5 41l1.3-.7zM189.8 41l.7 .3zM189.8 41l1.4-.7zM209.2 41l.6 .3zM209.2 41l1.3-.7zM16.3 73.2h6.1zM409.4 73.2h6zM57 109.9h3.2zM57 111.4h3.2zM78.8 109.9h3.2zM78.8 111.4h3.2zM101.8 109.9h3.2z"/>
<path d="M101.8 111.4h3.2zM122.4 109.9h3.1zM122.4 111.4h3.1zM144.1 109.9h3.2zM144.1 111.4h3.2zM169.3 112.3l.6 .4zM169.3 112.3l1.3-.6zM169.3 110.9l1.3 .8zM169.3 110.9l1.3-.6zM169.3 109.5l1.3-.6zM169.3 109.5l1.3 .8zM169.9 108.5l.7 .4z"/>
<path d="M188.9 109.9h3.2zM188.9 111.4h3.2zM209.4 109.9h3.2zM209.4 111.4h3.2zM232.4 109.9h3.2zM232.4 111.4h3.2zM253 109.9h3.2zM253 111.4h3.2zM274.8 109.9h3.1zM274.8 111.4h3.1zM16.3 127.6h6.1zM409.4 127.6h6z"/>
<path d="M149.9 153.5l.7 .3zM149.9 153.5l1.3-.7zM149.9 152.1l1.3 .7zM149.9 152.1l1.3-.7zM149.9 150.7l1.3-.7zM149.9 150.7l1.3 .7zM150.6 149.6l.6 .4zM169.3 153.5l.6 .3zM169.3 153.5l1.3-.7zM169.3 152.1l1.3 .7zM169.3 152.1l1.3-.7zM169.3 150.7l1.3-.7z"/>
<path d="M169.3 150.7l1.3 .7zM169.9 149.6l.7 .4zM188.6 153.5l.7 .3zM188.6 153.5l1.3-.7zM188.6 152.1l1.3 .7zM188.6 152.1l1.3-.7zM188.6 150.7l1.3-.7zM188.6 150.7l1.3 .7zM189.3 149.6l.6 .4zM208 153.5l.6 .3zM208 153.5l1.3-.7zM208 152.1l1.3 .7z"/>
<path d="M208 152.1l1.3-.7zM208 150.7l1.3-.7zM208 150.7l1.3 .7zM208.6 149.6l.7 .4zM16.3 182h6.1zM409.4 182h6zM55.8 222.4h3.2zM55.8 223.9h3.2zM77.6 222.4h3.2zM77.6 223.9h3.2zM100.6 222.4h3.2zM100.6 223.9h3.2z"/>
<path d="M121.1 222.4h3.2zM121.1 223.9h3.2zM142.9 222.4h3.2zM142.9 223.9h3.2zM166.9 224.8l.6 .4zM166.9 224.8l1.3-.6zM166.9 223.4l1.3 .8zM166.9 223.4l1.3-.6zM166.9 222l1.3-.6zM166.9 222l1.3 .8zM167.5 221l.7 .4zM187.7 222.4h3.2z"/>
<path d="M187.7 223.9h3.2zM208.2 222.4h3.2zM208.2 223.9h3.2zM231.2 222.4h3.2zM231.2 223.9h3.2zM251.8 222.4h3.2zM251.8 223.9h3.2zM273.5 222.4h3.2zM273.5 223.9h3.2zM16.3 266.7h399.1zM22.4 260.6h387zM70.7 260.6v6.1z"/>
<path d="M119.1 260.6v6.1zM167.5 260.6v6.1zM215.9 260.6v6.1zM264.3 260.6v6.1zM312.6 260.6v6.1zM361 260.6v6.1z"/>
</g>
<text font-size="10.6" x="324.7" y="117.9">SFP+ OPTION</text>
<text font-size="8.4" x="344.1" y="128.8">(1 OF 2)</text>
<g font-size="8.2">
<text x="236.4" y="29.6">PORT 0 SFP+ CAGE</text>
<text x="236.4" y="140.9">PORT 1 SFP+ CAGE</text>
</g>
<g font-size="4.9">
<text x="341" y="258.2">07/26/2018</text>
<text x="381.6" y="258.2">12</text>
</g>
<g font-size="3.9">
<text x="26" y="248.5">INTEL CONFIDENTIAL</text>
<text x="319.9" y="258.2">1.3</text>
</g>
<g font-size="3.4">
<text x="259.1" y="35.2">(CFG ID 7.2)</text>
<text x="259.1" y="147.7">(CFG ID 7.2)</text>
</g>
<g font-size="3.3">
<text x="210.8" y="148.1">R5</text>
<text x="99.8" y="257">XL710 REFERENCE SCHEMATICS</text>
</g>
<text font-size="3.2" x="216.1" y="98.3">FB3</text>
<g font-size="2.9">
<text x="79.3" y="86.5">GND</text>
<text x="144.6" y="86.5">GND</text>
<text x="57.5" y="127.6">GND</text>
<text x="79.3" y="127.6">GND</text>
<text x="168.8" y="128.8">GND</text>
<text x="189.3" y="127.6">GND</text>
<text x="209.9" y="127.6">GND</text>
<text x="78.1" y="197.7">GND</text>
<text x="143.4" y="197.7">GND</text>
<text x="56.3" y="240.1">GND</text>
<text x="78.1" y="240.1">GND</text>
<text x="166.3" y="240.1">GND</text>
<text x="188.1" y="240.1">GND</text>
<text x="208.7" y="240.1">GND</text>
</g>
<g font-size="2.7">
<text x="93" y="41.2">11</text>
<text x="130.5" y="41.2">10</text>
<text x="93" y="44.9">12</text>
<text x="93" y="47.3">13</text>
<text x="130.5" y="46.1">9</text>
<text x="93" y="50.9">14</text>
<text x="130.5" y="49.7">8</text>
<text x="130.5" y="53.3">7</text>
<text x="92.9" y="56.9">16</text>
<text x="93" y="54.5">15</text>
<text x="130.5" y="56.9">6</text>
<text x="92.9" y="60.6">17</text>
<text x="93" y="65.4">18</text>
<text x="130.5" y="60.6">5</text>
<text x="130.5" y="63">4</text>
<text x="93" y="67.8">19</text>
<text x="130.5" y="66.6">3</text>
<text x="130.5" y="69">2</text>
<text x="93" y="75.1">20</text>
<text x="130.5" y="75.1">1</text>
<text x="91.7" y="153.7">11</text>
<text x="129.3" y="153.7">10</text>
<text x="91.7" y="157.3">12</text>
<text x="91.7" y="159.8">13</text>
<text x="129.3" y="158.5">9</text>
<text x="91.7" y="163.4">14</text>
<text x="91.7" y="167">15</text>
<text x="129.3" y="162.2">8</text>
<text x="129.3" y="165.8">7</text>
<text x="91.7" y="169.4">16</text>
<text x="91.7" y="173.1">17</text>
<text x="129.3" y="173.1">5</text>
<text x="129.3" y="169.4">6</text>
<text x="91.7" y="177.9">18</text>
<text x="129.3" y="175.5">4</text>
<text x="129.3" y="179.1">3</text>
<text x="91.7" y="180.3">19</text>
<text x="129.3" y="181.5">2</text>
<text x="91.7" y="187.6">20</text>
<text x="129.3" y="187.6">1</text>
</g>
<g font-size="2.6">
<text x="152" y="36.3">1</text>
<text x="171.4" y="36.3">1</text>
<text x="190.7" y="36.3">1</text>
<text x="210.1" y="36.3">1</text>
<text x="152" y="43.6">2</text>
<text x="171.4" y="43.6">2</text>
<text x="190.7" y="43.6">2</text>
<text x="210.1" y="43.6">2</text>
<text x="59.1" y="106.8">1</text>
<text x="80.9" y="106.8">1</text>
<text x="103.9" y="106.8">1</text>
<text x="124.4" y="106.8">1</text>
<text x="146.2" y="106.8">1</text>
<text x="170.2" y="107.6">1</text>
<text x="191" y="106.8">1</text>
<text x="211.5" y="106.8">1</text>
<text x="234.5" y="106.8">1</text>
<text x="255.1" y="106.8">1</text>
<text x="276.8" y="106.8">1</text>
<text x="59.1" y="116.5">2</text>
<text x="80.9" y="116.5">2</text>
<text x="103.9" y="116.5">2</text>
<text x="124.4" y="116.5">2</text>
<text x="146.2" y="116.5">2</text>
<text x="170.2" y="115">2</text>
<text x="191" y="116.5">2</text>
<text x="211.5" y="116.5">2</text>
<text x="234.5" y="116.5">2</text>
<text x="255.1" y="116.5">2</text>
<text x="276.8" y="116.5">2</text>
<text x="150.8" y="148.8">1</text>
<text x="170.2" y="148.8">1</text>
<text x="189.5" y="148.8">1</text>
<text x="150.8" y="156.1">2</text>
<text x="170.2" y="156.1">2</text>
<text x="189.5" y="156.1">2</text>
<text x="57.9" y="219.3">1</text>
<text x="79.7" y="219.3">1</text>
<text x="102.7" y="219.3">1</text>
<text x="123.2" y="219.3">1</text>
<text x="145" y="219.3">1</text>
<text x="167.7" y="220.1">1</text>
<text x="189.7" y="219.3">1</text>
<text x="210.3" y="219.3">1</text>
<text x="233.3" y="219.3">1 C9</text>
<text x="253.9" y="219.3">1 C235</text>
<text x="275.6" y="219.3">1</text>
<text x="167.7" y="227.5">2</text>
<text x="57.9" y="228.9">2</text>
<text x="79.7" y="228.9">2</text>
<text x="102.7" y="228.9">2</text>
<text x="123.2" y="228.9">2</text>
<text x="145" y="228.9">2</text>
<text x="189.7" y="228.9">2</text>
<text x="210.3" y="228.9">2</text>
<text x="233.3" y="228.9">2</text>
<text x="253.9" y="228.9">2 A36096-043</text>
<text x="275.6" y="228.9">2</text>
</g>
<g font-size="2.4">
<text x="46.5" y="16.3">8</text>
<text x="94.9" y="16.3">7</text>
<text x="143.3" y="16.3">6</text>
<text x="191.7" y="16.3">5</text>
<text x="238.9" y="16.3">4</text>
<text x="287.2" y="16.3">3</text>
<text x="335.6" y="16.3">2</text>
<text x="385.2" y="16.3">1</text>
<text x="59.3" y="29.6">3.3V_SFP_TX0</text>
<text x="81.1" y="29.6">3.3V_SFP_RX0</text>
<text x="207.2" y="24.8">3P3V</text>
<text x="153.9" y="35.7">R11</text>
<text x="173.3" y="35.7">R201</text>
<text x="192.7" y="35.7">R19</text>
<text x="212" y="35.7">R204</text>
<text x="153.7" y="40.5">0402LF</text>
<text x="153.9" y="38.1">8.2K</text>
<text x="173.1" y="40.5">0402LF</text>
<text x="173.3" y="38.1">8.2K</text>
<text x="192.4" y="40.5">0402LF</text>
<text x="192.7" y="38.1">8.2K</text>
<text x="211.8" y="40.5">0402LF</text>
<text x="212" y="38.1">8.2K</text>
<text x="18.7" y="44.1">D</text>
<text x="47.8" y="46.1">OUT</text>
<text x="59.4" y="44.8">RXB_L0_N</text>
<text x="59.4" y="47.3">RXB_L0_P</text>
<text x="153.7" y="42.9">A93549-022</text>
<text x="173.1" y="42.9">A93549-022</text>
<text x="192.4" y="42.9">A93549-022</text>
<text x="211.8" y="42.9">A93549-022</text>
<text x="245.6" y="46.1">SDP0_3_RS0_RS1_LPMOD</text>
<text x="283.9" y="47.3">BI</text>
<text x="411.8" y="46.5">D</text>
<text x="47.8" y="48.5">OUT</text>
<text x="245.6" y="49.7">SDP0_0_RX_LOSS_INTL</text>
<text x="282.9" y="50.9">OUT</text>
<text x="245.6" y="56.9">SDP0_2_MOD_ABS_PRSL</text>
<text x="281.7" y="58.2">OUT</text>
<text x="59.4" y="65.4">TXB_L0_P</text>
<text x="252.9" y="60.6">MDC0_SCL0</text>
<text x="252.9" y="63">MDIO0_SDA0</text>
<text x="282.2" y="61.8">IN</text>
<text x="282.6" y="64.2">BI</text>
<text x="48" y="69">IN</text>
<text x="48" y="66.6">IN</text>
<text x="59.4" y="67.8">TXB_L0_N</text>
<text x="245.6" y="69">SDP0_1_TX_FAULT_RSTL</text>
<text x="252.9" y="66.6">TX_DIS0</text>
<text x="280.5" y="70.2">OUT</text>
<text x="282.2" y="67.8">IN</text>
<text x="56" y="92.5">3P3V</text>
<text x="77.8" y="92.5">3P3V</text>
<text x="84.3" y="95.9">FB1</text>
<text x="137.9" y="92.5">3.3V_SFP_RX0</text>
<text x="187.9" y="92.5">3P3V</text>
<text x="208.4" y="92.5">3P3V</text>
<text x="268.5" y="92.5">3.3V_SFP_TX0</text>
<text x="18.7" y="101">C</text>
<text x="85.8" y="99.3">1</text>
<text x="94" y="99.3">2</text>
<text x="94.9" y="96.1">120</text>
<text x="149.4" y="99.8">MAX CURRENT</text>
<text x="280" y="99.8">MAX CURRENT</text>
<text x="411.8" y="101">C</text>
<text x="62.3" y="107">C214</text>
<text x="84" y="107">C18</text>
<text x="84.3" y="103.9">693286-027</text>
<text x="107" y="107">C216</text>
<text x="127.6" y="107">C20</text>
<text x="149.4" y="102.2">500 MA</text>
<text x="149.4" y="107">C22</text>
<text x="194.1" y="107">C6</text>
<text x="214.7" y="107">C24</text>
<text x="237.6" y="107">C2</text>
<text x="258.2" y="107">C3</text>
<text x="280" y="102.2">500 MA</text>
<text x="280" y="107">C28</text>
<text x="62.3" y="111.9">6.3V</text>
<text x="62.3" y="109.4">22UF</text>
<text x="84" y="109.4">0.1UF</text>
<text x="107" y="109.4">22UF</text>
<text x="107" y="111.9">6.3V</text>
<text x="127.6" y="109.4">0.1UF</text>
<text x="149.4" y="109.4">0.1UF</text>
<text x="173.3" y="109.4">R12</text>
<text x="173.3" y="111.9">470</text>
<text x="194.1" y="111.9">6.3V</text>
<text x="194.1" y="109.4">22UF</text>
<text x="214.7" y="109.4">0.1UF</text>
<text x="237.6" y="109.4">0.1UF</text>
<text x="237.6" y="111.9">10V</text>
<text x="258.2" y="109.4">0.1UF</text>
<text x="280" y="109.4">0.1UF</text>
<text x="62.3" y="116.7">644066-070</text>
<text x="62.3" y="114.3">0805LF</text>
<text x="84" y="116.7">A36096-043</text>
<text x="84" y="114.3">0402LF</text>
<text x="107" y="116.7">644066-070</text>
<text x="107" y="114.3">0805LF</text>
<text x="127.6" y="116.7">A36096-043</text>
<text x="127.6" y="114.3">0402LF</text>
<text x="149.4" y="116.7">A36096-043</text>
<text x="149.4" y="114.3">0402LF</text>
<text x="173.1" y="114.3">0402LF</text>
<text x="173.1" y="116.7">A93549-013</text>
<text x="194.1" y="116.7">644066-070</text>
<text x="194.1" y="114.3">0805LF</text>
<text x="214.7" y="116.7">A36096-043</text>
<text x="214.7" y="114.3">0402LF</text>
<text x="237.6" y="114.3">0402LF</text>
<text x="237.6" y="116.7">A36096-043</text>
<text x="258.2" y="116.7">A36096-043</text>
<text x="258.2" y="114.3">0402LF</text>
<text x="280" y="114.3">0402LF</text>
<text x="280" y="116.7">A36096-043</text>
<text x="90.1" y="122.7">PORT 0 SFP+ POWER SUPPLY FILTERING</text>
<text x="206" y="137.3">3P3V</text>
<text x="58.1" y="142.1">3.3V_SFP_TX1</text>
<text x="79.8" y="142.1">3.3V_SFP_RX1</text>
<text x="152.7" y="148.1">R13</text>
<text x="172.1" y="148.1">R202</text>
<text x="191.4" y="148.1">R203</text>
<text x="18.7" y="155.4">B</text>
<text x="152.5" y="153">0402LF</text>
<text x="152.5" y="155.4">A93549-022</text>
<text x="152.7" y="150.6">8.2K</text>
<text x="171.8" y="155.4">A93549-022</text>
<text x="171.8" y="153">0402LF</text>
<text x="172.1" y="150.6">8.2K</text>
<text x="191.2" y="155.4">A93549-022</text>
<text x="191.2" y="153">0402LF</text>
<text x="191.4" y="150.6">8.2K</text>
<text x="210.6" y="153">0402LF</text>
<text x="210.6" y="155.4">A93549-022</text>
<text x="210.8" y="150.6">8.2K</text>
<text x="411.8" y="155.4">B</text>
<text x="46.5" y="161">OUT</text>
<text x="46.5" y="158.5">OUT</text>
<text x="58.2" y="157.3">RXA_L0_N</text>
<text x="58.2" y="159.8">RXA_L0_P</text>
<text x="244.4" y="158.5">SDP1_3_RS0_RS1_LPMOD</text>
<text x="282.6" y="159.8">BI</text>
<text x="244.4" y="162.2">SDP1_0_RX_LOSS_INTL</text>
<text x="280.5" y="163.4">OUT</text>
<text x="244.4" y="169.4">SDP1_2_MOD_ABS_PRSL</text>
<text x="251.7" y="173.1">MDC1_SCL1</text>
<text x="280.5" y="170.6">OUT</text>
<text x="46.8" y="179.1">IN</text>
<text x="58.2" y="177.9">TXA_L0_P</text>
<text x="251.7" y="179.1">TX_DIS1</text>
<text x="251.7" y="175.5">MDIO1_SDA1</text>
<text x="280.9" y="174.3">IN</text>
<text x="281.4" y="176.7">BI</text>
<text x="46.8" y="181.5">IN</text>
<text x="58.2" y="180.3">TXA_L0_N</text>
<text x="240.8" y="181.5">SDP1_1_TX_FAULT_RSTL</text>
<text x="279.3" y="182.7">OUT</text>
<text x="280.9" y="180.3">IN</text>
<text x="54.8" y="205">3P3V</text>
<text x="76.6" y="205">3P3V</text>
<text x="83.1" y="208.4">FB2</text>
<text x="93.7" y="208.6">120</text>
<text x="136.7" y="205">3.3V_SFP_RX1</text>
<text x="186.7" y="205">3P3V</text>
<text x="207.2" y="205">3P3V</text>
<text x="213.7" y="208.4">FB4</text>
<text x="224.3" y="208.6">120</text>
<text x="267.3" y="205">3.3V_SFP_TX1</text>
<text x="18.7" y="213.5">A</text>
<text x="84.6" y="211.8">1</text>
<text x="92.7" y="211.8">2</text>
<text x="148.1" y="212.2">MAX CURRENT</text>
<text x="148.1" y="214.7">500 MA</text>
<text x="215.2" y="211.8">1</text>
<text x="223.4" y="211.8">2</text>
<text x="278.8" y="214.7">500 MA</text>
<text x="278.8" y="212.2">MAX CURRENT</text>
<text x="411.8" y="213.5">A</text>
<text x="61.1" y="221.9">22UF</text>
<text x="61.1" y="219.5">C215</text>
<text x="82.8" y="221.9">0.1UF</text>
<text x="82.8" y="219.5">C231</text>
<text x="83.1" y="216.4">693286-027</text>
<text x="105.8" y="219.5">C4</text>
<text x="105.8" y="221.9">22UF</text>
<text x="126.4" y="219.5">C232</text>
<text x="126.4" y="221.9">0.1UF</text>
<text x="148.1" y="221.9">0.1UF</text>
<text x="148.1" y="219.5">C1</text>
<text x="170.9" y="221.9">R14</text>
<text x="192.9" y="219.5">C7</text>
<text x="192.9" y="221.9">22UF</text>
<text x="213.5" y="221.9">0.1UF</text>
<text x="213.5" y="219.5">C234</text>
<text x="213.7" y="216.4">693286-027</text>
<text x="235.2" y="221.9">22UF</text>
<text x="255.8" y="221.9">0.1UF</text>
<text x="278.8" y="219.5">C236</text>
<text x="278.8" y="221.9">0.1UF</text>
<text x="61.1" y="224.3">6.3V</text>
<text x="61.1" y="226.8">0805LF</text>
<text x="82.8" y="226.8">0402LF</text>
<text x="105.8" y="226.8">0805LF</text>
<text x="105.8" y="224.3">6.3V</text>
<text x="126.4" y="226.8">0402LF</text>
<text x="148.1" y="226.8">0402LF</text>
<text x="170.6" y="226.8">0402LF</text>
<text x="170.9" y="224.3">470</text>
<text x="192.9" y="226.8">0805LF</text>
<text x="192.9" y="224.3">6.3V</text>
<text x="213.5" y="226.8">0402LF</text>
<text x="235.2" y="224.3">6.3V</text>
<text x="235.2" y="226.8">0805LF</text>
<text x="255.8" y="226.8">0402LF</text>
<text x="278.8" y="226.8">0402LF</text>
<text x="61.1" y="229.2">644066-070</text>
<text x="82.8" y="229.2">A36096-043</text>
<text x="105.8" y="229.2">644066-070</text>
<text x="126.4" y="229.2">A36096-043</text>
<text x="148.1" y="229.2">A36096-043</text>
<text x="170.6" y="229.2">A93549-013</text>
<text x="192.9" y="229.2">644066-070</text>
<text x="213.5" y="229.2">A36096-043</text>
<text x="235.2" y="229.2">644066-070</text>
<text x="278.8" y="229.2">A36096-043</text>
<text x="87.7" y="235.2">PORT 1 SFP+ POWER SUPPLY FILTERING</text>
<text x="26" y="254.6">NETWORK DIVISION</text>
<text x="26" y="257">2111 N.E. 25th AVENUE</text>
<text x="85.2" y="254.6">TITLE</text>
<text x="206.2" y="253.4">SIZE</text>
<text x="221.9" y="253.4">CODE</text>
<text x="235.2" y="253.4">DOCUMENT NUMBER</text>
<text x="318.7" y="253.4">REV</text>
<text x="341" y="254">DATE</text>
<text x="380" y="253.4">SHEET</text>
<text x="26" y="259.4">HILLSBORO, OR 97124</text>
<text x="208.6" y="258.2">B</text>
<text x="46.5" y="264.3">8</text>
<text x="93.7" y="264.3">7</text>
<text x="142.1" y="264.3">6</text>
<text x="190.5" y="264.3">5</text>
<text x="240.1" y="264.3">4</text>
<text x="288.4" y="264.3">3</text>
<text x="336.8" y="264.3">2</text>
<text x="386.4" y="264.3">1</text>
</g>
<g font-size="2.3">
<text x="113.1" y="35.7">J4</text>
<text x="111.9" y="148.1">J2</text>
</g>
<g font-size="2.1">
<text x="100.2" y="41.7">VEER_11</text>
<text x="113.1" y="38.1">CONN</text>
<text x="117.8" y="41.7">VEER_10</text>
<text x="31.2" y="45.3">7A1&lt;</text>
<text x="31.2" y="47.8">7A1&lt;</text>
<text x="38.5" y="45.3">15B4&gt;</text>
<text x="38.5" y="47.8">15B4&gt;</text>
<text x="100.2" y="45.3">RD-</text>
<text x="100.2" y="47.7">RD+</text>
<text x="122.3" y="46.5">RS1</text>
<text x="291.5" y="46.5">7B4&lt;&gt;</text>
<text x="300.3" y="46.5">14A4&lt;</text>
<text x="100.2" y="51.4">VEER_14</text>
<text x="118.6" y="50.2">RX_LOS</text>
<text x="122.3" y="53.8">RS0</text>
<text x="291.5" y="50.2">7B4&lt;&gt;</text>
<text x="300.2" y="50.2">14B4&gt;</text>
<text x="100.2" y="55">VCCR_15</text>
<text x="100.2" y="57.4">VCCT_16</text>
<text x="117.2" y="57.4">MOD-ABS</text>
<text x="290.3" y="57.4">7B4&lt;&gt;</text>
<text x="299" y="57.4">14B4&gt;</text>
<text x="31.4" y="65.9">15B1&lt;</text>
<text x="40.1" y="65.9">7B1&gt;</text>
<text x="100.2" y="61.1">VEET_17</text>
<text x="100.6" y="65.9">TD+</text>
<text x="122.1" y="63.5">SDA</text>
<text x="122.3" y="61.1">SCL</text>
<text x="289" y="61.1">7B4&gt;</text>
<text x="290.3" y="63.5">7B4&lt;&gt;</text>
<text x="296.2" y="61.1">14B1&lt;</text>
<text x="299" y="63.5">14B1&lt;</text>
<text x="31.4" y="68.3">15B1&lt;</text>
<text x="40.1" y="68.3">7B1&gt;</text>
<text x="101" y="68.3">TD-</text>
<text x="114.7" y="67.1">TX_DISABLE</text>
<text x="116.6" y="69.5">TX_FAULT</text>
<text x="289" y="67.1">8B1&lt;&gt;</text>
<text x="289.1" y="69.5">7B4&lt;&gt;</text>
<text x="297.8" y="69.5">14B1&lt;</text>
<text x="97.4" y="75.6">VEET_20</text>
<text x="119" y="75.6">VEET_1</text>
<text x="114.2" y="82.8">A50895-004</text>
<text x="114.2" y="80.4">SMTCONN</text>
<text x="216.1" y="94.2">693286-027</text>
<text x="217.6" y="104.6">120</text>
<text x="223.4" y="104.6">FB</text>
<text x="99" y="154.2">VEER_11</text>
<text x="111.9" y="150.6">CONN</text>
<text x="116.5" y="154.2">VEER_10</text>
<text x="30" y="157.8">7B1&lt;</text>
<text x="30" y="160.2">7B1&lt;</text>
<text x="37.2" y="157.8">14B4&gt;</text>
<text x="37.2" y="160.2">14B4&gt;</text>
<text x="99" y="157.8">RD-</text>
<text x="99" y="160.2">RD+</text>
<text x="121.1" y="159">RS1</text>
<text x="290.3" y="159">7A4&lt;&gt;</text>
<text x="299" y="159">15A4&lt;</text>
<text x="99" y="163.9">VEER_14</text>
<text x="99" y="167.5">VCCR_15</text>
<text x="117.4" y="162.7">RX_LOS</text>
<text x="121.1" y="166.3">RS0</text>
<text x="289.1" y="162.7">7A4&lt;&gt;</text>
<text x="297.8" y="162.7">15B4&gt;</text>
<text x="99" y="169.9">VCCT_16</text>
<text x="99" y="173.5">VEET_17</text>
<text x="116" y="169.9">MOD-ABS</text>
<text x="121.1" y="173.5">SCL</text>
<text x="287.8" y="173.5">7A4&gt;</text>
<text x="289.1" y="169.9">7A4&lt;&gt;</text>
<text x="295" y="173.5">15B1&lt;</text>
<text x="297.8" y="169.9">15B4&gt;</text>
<text x="30.2" y="178.4">14B1&lt;</text>
<text x="38.9" y="178.4">7B1&gt;</text>
<text x="99.4" y="178.4">TD+</text>
<text x="113.5" y="179.6">TX_DISABLE</text>
<text x="120.9" y="176">SDA</text>
<text x="287.8" y="179.6">8B1&lt;&gt;</text>
<text x="289.1" y="176">7A4&lt;&gt;</text>
<text x="297.8" y="176">15B1&lt;&gt;</text>
<text x="30.2" y="180.8">14B1&lt;</text>
<text x="38.9" y="180.8">7B1&gt;</text>
<text x="99.8" y="180.8">TD-</text>
<text x="115.4" y="182">TX_FAULT</text>
<text x="287.9" y="182">7A4&lt;&gt;</text>
<text x="296.6" y="182">15B1&lt;</text>
<text x="96.2" y="188.1">VEET_20</text>
<text x="117.8" y="188.1">VEET_1</text>
<text x="113" y="192.9">SMTCONN</text>
<text x="113" y="195.3">A50895-004</text>
</g>
<g font-size="1.7">
<text x="104.5" y="32.3">SCONN20_SFP_QP</text>
<text x="103.3" y="144.8">SCONN20_SFP_QP</text>
</g>
</svg>
